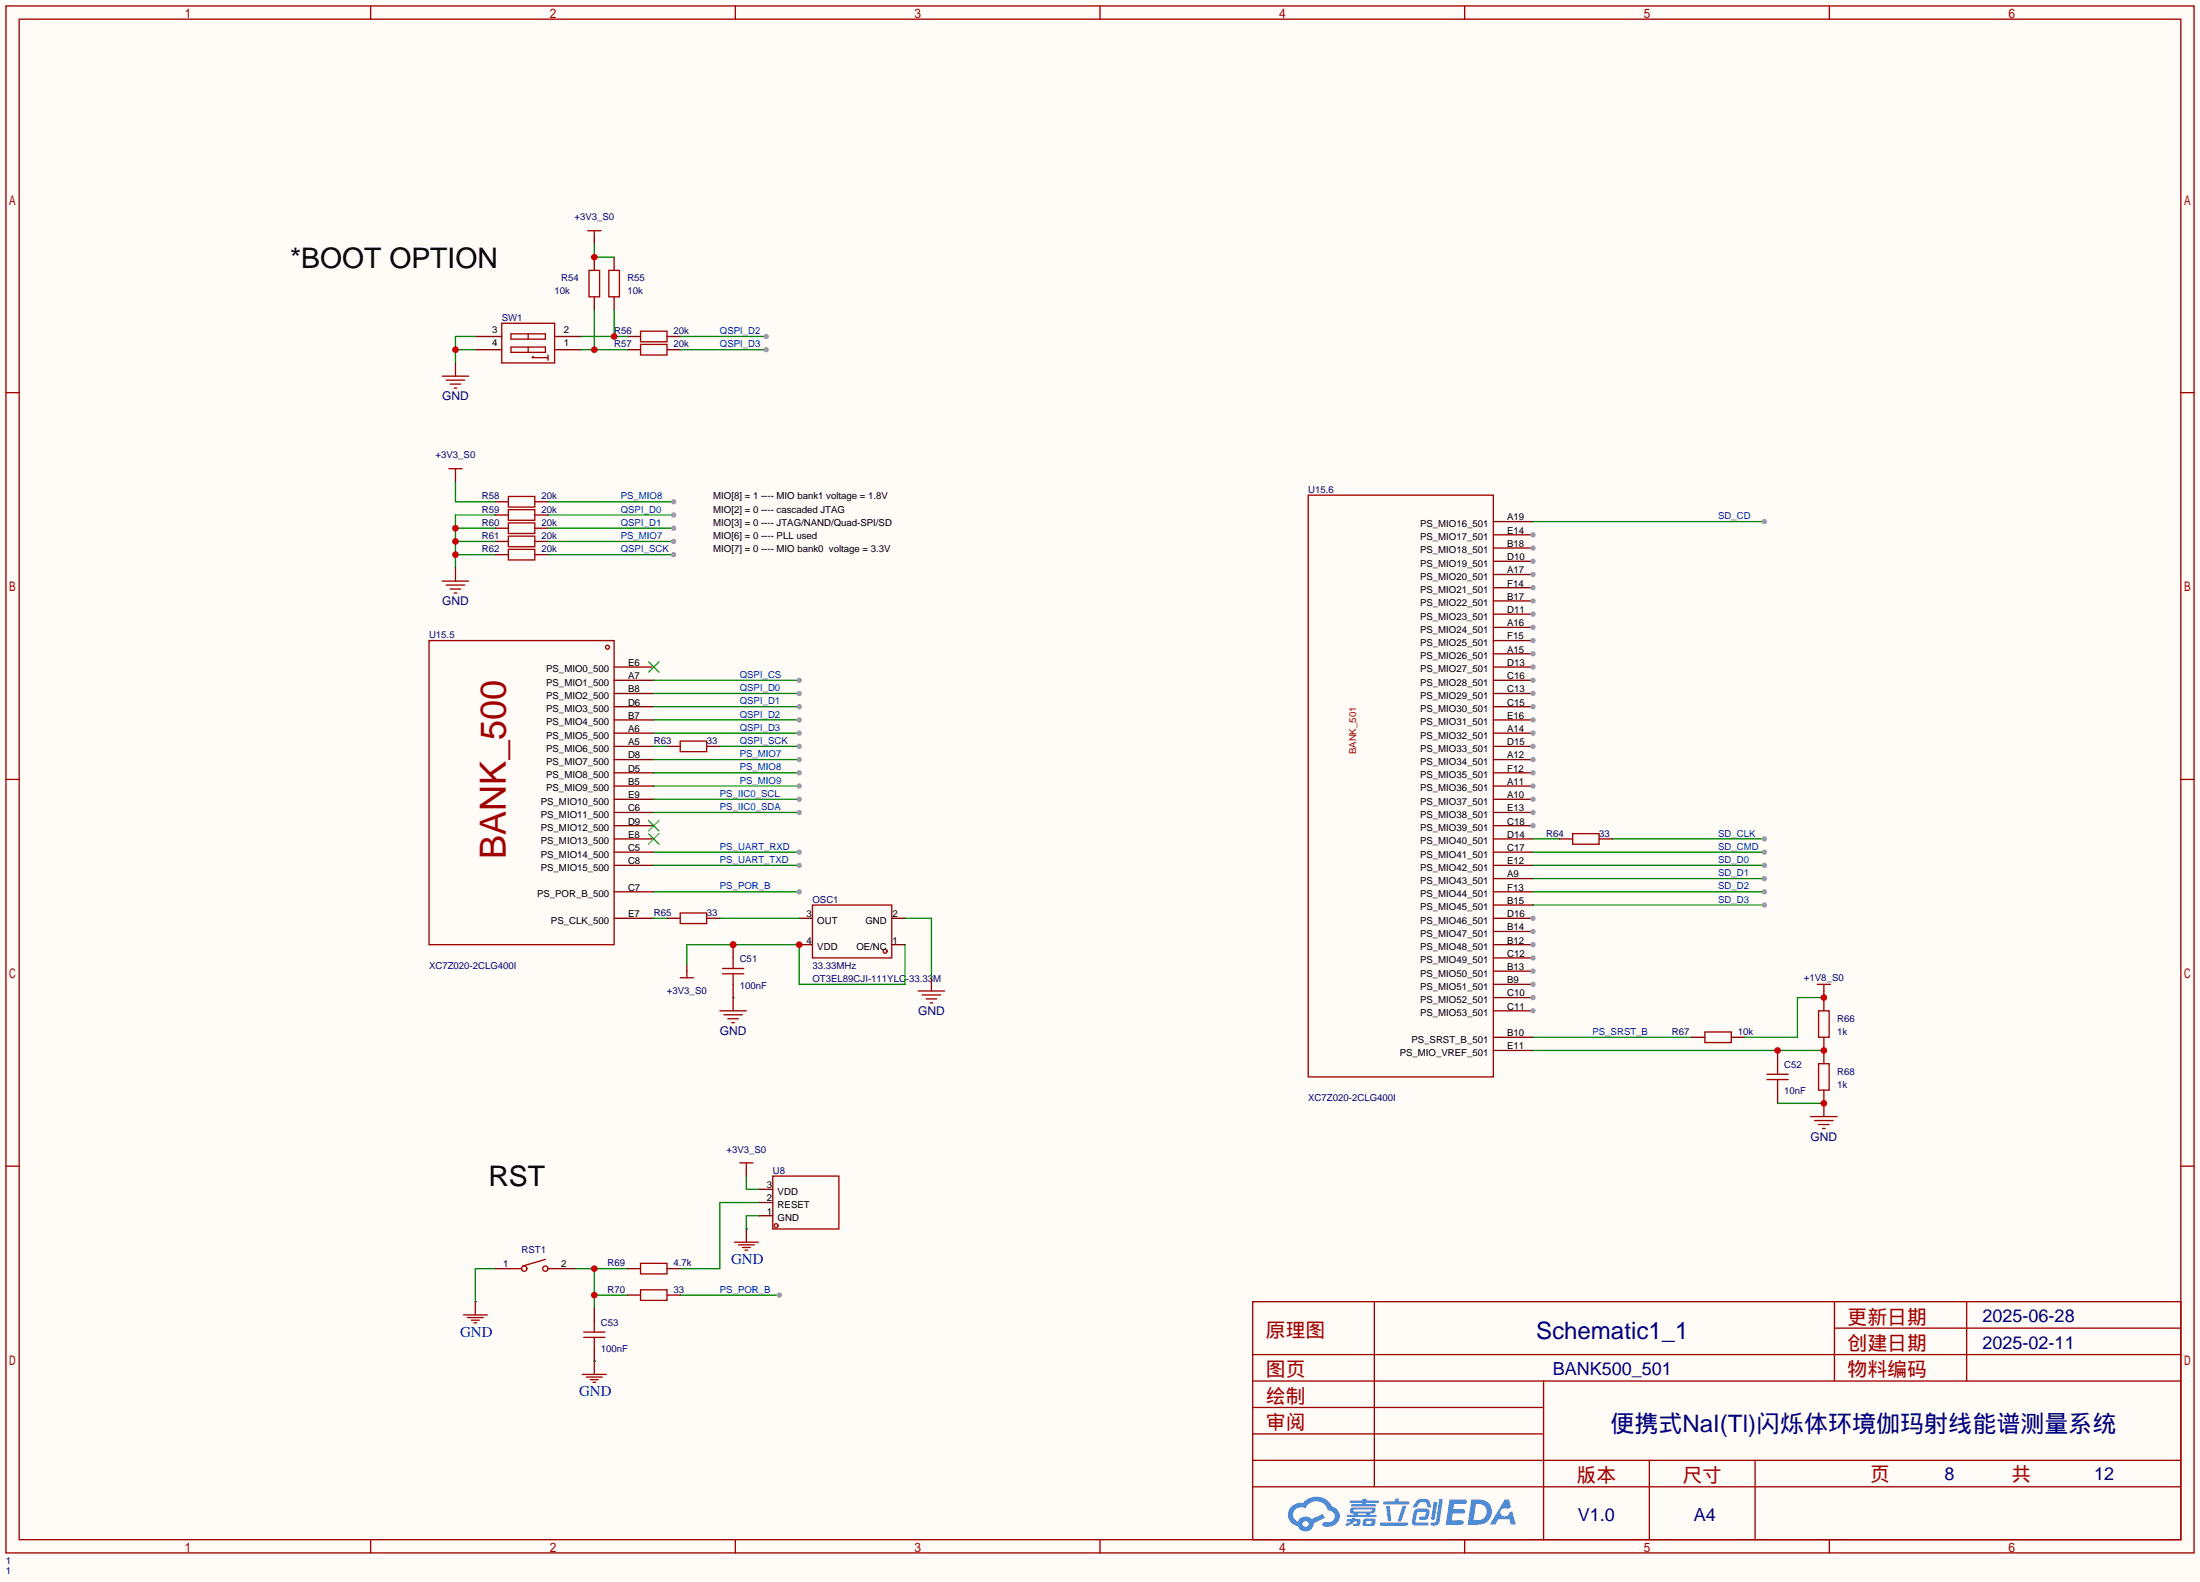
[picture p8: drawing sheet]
<svg xmlns="http://www.w3.org/2000/svg" width="423mm" height="304mm" viewBox="0 0 423 304" stroke-linecap="round" stroke-linejoin="round" font-family="sans-serif">
<path d="M0 0h422.7v303.9h-422.7z" fill="#fffcf7"/>
<g fill="none" stroke="#a10000" stroke-width=".25">
<path d="M1.1 1.1h420.4v297.2h-420.4zM3.7 3.7h415.3v292.1h-415.3zM71.2 1.1v2.6M141.3 1.1v2.6M211.3 1.1v2.6M281.4 1.1v2.6M351.5 1.1v2.6M1.1 75.4h2.6M419 75.4h2.5M1.1 149.7h2.6M419 149.7h2.5M1.1 224h2.6"/>
<path d="M419 224h2.5M240.7 250.1h178.3v45.7h-178.3zM264 250.1v35.5M352.4 250.1v15.2M352.4 255.1h66.6M377.8 250.1v15.2M240.7 270.4h55.8M240.7 265.3h178.3M240.7 275.5h55.8M240.7 260.2h178.3M296.5 265.3v30.5M71.2 295.8v2.5"/>
<path d="M141.3 295.8v2.5M211.3 295.8v2.5M240.7 285.6h178.3M240.7 280.5h178.3M281.4 295.8v2.5M316.9 280.5v15.3M337.2 280.5v15.3M351.5 295.8v2.5"/>
</g>
<g fill="#5487ff">
<path d="M278.5 288h2.1a.97 .97 0 0 1 1.3 .5 .53 .53 0 0 1-.7 .4h-1.8l-.2 1h1.9a.43 .43 0 0 1 .4 .5 .43 .43 0 0 1-.5 .4h-1.9l-.2 1.3h1.7a.45 .45 0 0 1 .6 .1 .45 .45 0 0 1-.2 .6l-3.3 .1z"/>
<path d="M289.1 288.1h.8l.4 1.4-.7 .4a.82 .82 0 0 0-1.2 .1 .82 .82 0 0 0 .1 1.1 .82 .82 0 0 0 1.1 0l.3-.5 .6-.3 .7 2.6h-1l-.2-1.1h-2.1l-.6 1.1h-1.1z"/>
<path d="M275.4 288.5h.8l-.5 3.2a.36 .36 0 0 1-.4 .3 .36 .36 0 0 1-.4-.3z"/>
<path d="M276.5 288h.7l-.6 4.3a1.13 1.13 0 0 1-1.8 .6l.2-.4 .7-.1 .2-.2z"/>
<path d="M272.2 288.3l.6-.3h1a.77 .77 0 0 1 .9 .5l.3 .9-.2 .2h-.5l-.3-.9-.2-.1h-1l-.7 1h-.6l-.1-.2z"/>
<path d="M271.8 290.2l.5-.4h1.7a.66 .66 0 0 1 .6 1l-.1 .4a.81 .81 0 0 1-.9 .8h-.7a.32 .32 0 0 1-.3-.4 .32 .32 0 0 1 .4-.3h.7l.2-.8h-1.6l-.3 1.9 2.1 .1a.32 .32 0 0 1 .3 .3 .32 .32 0 0 1-.3 .3h-2.3l-.5-.3-.1-.5z"/>
<path d="M265.2 292.4h5a.33 .33 0 0 1 .3 .4 .33 .33 0 0 1-.3 .3h-4.9l-.2-.2z"/>
<path d="M269.5 289.3h.7l-.6 2a1.04 1.04 0 0 1-.7 1l-.4-.3z"/>
<path d="M266.3 289.3h.7l.3 2.6a.34 .34 0 0 1-.3 .3 .34 .34 0 0 1-.4-.2z"/>
<path d="M265.8 288.4h2.2l.2-.6h.6l-.1 .6h1.8a.32 .32 0 0 1 .3 .3 .32 .32 0 0 1-.4 .3h-4.5l-.2-.1z"/>
<path d="M258.8 291.8h.9l.1-.2h.7l-.1 .2 .9 .1a.82 .82 0 0 1-.6 1.3h-.8v-.5l.8-.1v-.3h-.5l-.5 .4-1 .5-.2-.5 1-.4h-.8z"/>
<path d="M259.3 288.3h2.5v-.4h.8l-.1 .4h2.2l.2 .2-.2 .2h-2.3v.3h1.8l.2 .2-.2 .2h-4.5l-.2-.2 .1-.2h2l.1-.3h-2.3l-.1-.1z"/>
<path d="M282.7 288l-.8 4.9h1.7a2.47 2.47 0 0 0 2.9-1.7 2.47 2.47 0 0 0-1.4-3zM283.6 288.9a1.61 1.61 0 0 1 2 1.4 1.61 1.61 0 0 1-1.8 1.8h-.7z"/>
<path d="M259.5 289.8a.55 .55 0 0 0-.2 .7 .55 .55 0 0 0 .7 .2l.1 .3h-1.3v.4h5.5l.2-.1-.2-.3h-1.2l.2-.3a.7 .7 0 0 0 .8-.2 .7 .7 0 0 0 0-.9h-4.2zM260.1 290h3.3l.2 .1-.2 .3h-3.3l-.1-.2zM260.8 290.7h1.7l-.2 .3h-1.4z"/>
<path d="M262 291.9a1.05 1.05 0 0 0-.1 1.2 2.91 2.91 0 0 0 2.2-.1 .98 .98 0 0 0 0-1.2l-1.6-.1zM262.6 292.2h.8h.1v.3l-.2 .2h-.8z"/>
<path d="M248.2 289.4a2.23 2.23 0 0 0-.7 2.3 2.23 2.23 0 0 0 1.8 1.5 1.58 1.58 0 0 0 1.8 1 1.58 1.58 0 0 0 1.3-1.6l2.2-1-.5-.8-2.1 1a1.65 1.65 0 0 0-2.7 .5 1.45 1.45 0 0 1-.7-2 1.45 1.45 0 0 1 2-.6l.2 .1a2.3 2.3 0 0 1 2.3-1.4 2.3 2.3 0 0 1 2.1 1.8 1.12 1.12 0 0 1 1.2 1 1.12 1.12 0 0 1-1.1 1.2h-.7a.45 .45 0 0 0-.6 .4 .45 .45 0 0 0 .5 .5 2.21 2.21 0 0 0 2.2-.6 2.21 2.21 0 0 0 .5-2.2 2.13 2.13 0 0 0-1.3-1.1 3.3 3.3 0 0 0-5.6-.7l-1.1 .1zM250.3 292.8a.57 .57 0 0 1 1.1 0 .57 .57 0 0 1-1.1 0z"/>
</g>
<g fill="none" stroke="#870000" stroke-width=".25">
<path d="M286.9 102.7h7.6M118 138.3h7.6M118 135.8h7.6M118 133.2h7.6M118 130.7h7.6M118 128.1h7.6M118 158.6h7.6M118 156.1h7.6M118 153.5h7.6M118 151h7.6M118 148.5h7.6M118 145.9h7.6"/>
<path d="M118 143.4h7.6M118 140.8h7.6M118 176.4h7.6M118 171.3h7.6M118 166.2h7.6M118 163.7h7.6M118 161.2h7.6M286.9 201.8h7.6"/>
</g>
<path d="M124.6 127.1l2 2.1M126.6 127.1l-2 2.1M124.6 157.6l2 2M126.6 157.6l-2 2M124.6 160.1l2 2.1M126.6 160.1l-2 2.1" fill="none" stroke="#3c3" stroke-width=".25"/>
<g fill="none" stroke="#a10000" stroke-width=".25">
<path d="M82.4 123.1h35.6v58.4h-35.6z"/>
<circle cx="116.7" cy="124.3" r=".38"/>
</g>
<circle cx="294.5" cy="102.7" r=".51" fill="#999"/>
<path d="M286.9 107.8h7.6" fill="none" stroke="#870000" stroke-width=".25"/>
<circle cx="294.5" cy="107.8" r=".51" fill="#999"/>
<path d="M286.9 112.9h7.6" fill="none" stroke="#870000" stroke-width=".25"/>
<circle cx="294.5" cy="112.9" r=".51" fill="#999"/>
<path d="M286.9 118h7.6" fill="none" stroke="#870000" stroke-width=".25"/>
<circle cx="294.5" cy="118" r=".51" fill="#999"/>
<path d="M286.9 123.1h7.6" fill="none" stroke="#870000" stroke-width=".25"/>
<circle cx="294.5" cy="123.1" r=".51" fill="#999"/>
<path d="M286.9 128.1h7.6" fill="none" stroke="#870000" stroke-width=".25"/>
<circle cx="294.5" cy="128.1" r=".51" fill="#999"/>
<path d="M286.9 133.2h7.6" fill="none" stroke="#870000" stroke-width=".25"/>
<circle cx="294.5" cy="133.2" r=".51" fill="#999"/>
<path d="M286.9 138.3h7.6" fill="none" stroke="#870000" stroke-width=".25"/>
<circle cx="294.5" cy="138.3" r=".51" fill="#999"/>
<path d="M286.9 143.4h7.6" fill="none" stroke="#870000" stroke-width=".25"/>
<circle cx="294.5" cy="143.4" r=".51" fill="#999"/>
<path d="M286.9 148.5h7.6" fill="none" stroke="#870000" stroke-width=".25"/>
<circle cx="294.5" cy="148.5" r=".51" fill="#999"/>
<path d="M286.9 156.1h7.6" fill="none" stroke="#870000" stroke-width=".25"/>
<circle cx="294.5" cy="156.1" r=".51" fill="#999"/>
<path d="M286.9 161.2h7.6M286.9 166.2h7.6M286.9 171.3h7.6M286.9 176.4h7.6" fill="none" stroke="#870000" stroke-width=".25"/>
<circle cx="294.5" cy="176.4" r=".51" fill="#999"/>
<path d="M286.9 181.5h7.6" fill="none" stroke="#870000" stroke-width=".25"/>
<circle cx="294.5" cy="181.5" r=".51" fill="#999"/>
<path d="M286.9 186.6h7.6" fill="none" stroke="#870000" stroke-width=".25"/>
<circle cx="294.5" cy="186.6" r=".51" fill="#999"/>
<path d="M286.9 191.6h7.6" fill="none" stroke="#870000" stroke-width=".25"/>
<circle cx="294.5" cy="191.6" r=".51" fill="#999"/>
<path d="M286.9 100.2h7.6M286.9 105.3h7.6M286.9 199.3h7.6" fill="none" stroke="#870000" stroke-width=".25"/>
<circle cx="294.5" cy="105.3" r=".51" fill="#999"/>
<path d="M286.9 110.4h7.6" fill="none" stroke="#870000" stroke-width=".25"/>
<circle cx="294.5" cy="110.4" r=".51" fill="#999"/>
<path d="M286.9 115.4h7.6" fill="none" stroke="#870000" stroke-width=".25"/>
<circle cx="294.5" cy="115.4" r=".51" fill="#999"/>
<path d="M286.9 120.5h7.6" fill="none" stroke="#870000" stroke-width=".25"/>
<circle cx="294.5" cy="120.5" r=".51" fill="#999"/>
<path d="M286.9 125.6h7.6" fill="none" stroke="#870000" stroke-width=".25"/>
<circle cx="294.5" cy="125.6" r=".51" fill="#999"/>
<path d="M286.9 130.7h7.6" fill="none" stroke="#870000" stroke-width=".25"/>
<circle cx="294.5" cy="130.7" r=".51" fill="#999"/>
<path d="M286.9 135.8h7.6" fill="none" stroke="#870000" stroke-width=".25"/>
<circle cx="294.5" cy="135.8" r=".51" fill="#999"/>
<path d="M286.9 140.8h7.6" fill="none" stroke="#870000" stroke-width=".25"/>
<circle cx="294.5" cy="140.8" r=".51" fill="#999"/>
<path d="M286.9 145.9h7.6" fill="none" stroke="#870000" stroke-width=".25"/>
<circle cx="294.5" cy="145.9" r=".51" fill="#999"/>
<path d="M286.9 151h7.6" fill="none" stroke="#870000" stroke-width=".25"/>
<circle cx="294.5" cy="151" r=".51" fill="#999"/>
<path d="M286.9 153.5h7.6" fill="none" stroke="#870000" stroke-width=".25"/>
<circle cx="294.5" cy="153.5" r=".51" fill="#999"/>
<path d="M286.9 158.6h7.6" fill="none" stroke="#870000" stroke-width=".25"/>
<circle cx="294.5" cy="158.6" r=".51" fill="#999"/>
<path d="M286.9 163.7h7.6M286.9 168.8h7.6M286.9 173.9h7.6M286.9 178.9h7.6" fill="none" stroke="#870000" stroke-width=".25"/>
<circle cx="294.5" cy="178.9" r=".51" fill="#999"/>
<path d="M286.9 184h7.6" fill="none" stroke="#870000" stroke-width=".25"/>
<circle cx="294.5" cy="184" r=".51" fill="#999"/>
<path d="M286.9 189.1h7.6" fill="none" stroke="#870000" stroke-width=".25"/>
<circle cx="294.5" cy="189.1" r=".51" fill="#999"/>
<path d="M286.9 194.2h7.6" fill="none" stroke="#870000" stroke-width=".25"/>
<circle cx="294.5" cy="194.2" r=".51" fill="#999"/>
<path d="M251.3 95.1h35.6v111.8h-35.6z" fill="none" stroke="#a10000" stroke-width=".25"/>
<path d="M125.6 130.7h27.9" fill="none" stroke="#008700" stroke-width=".25"/>
<circle cx="153.5" cy="130.7" r=".51" fill="#999"/>
<path d="M125.6 133.2h27.9" fill="none" stroke="#008700" stroke-width=".25"/>
<circle cx="153.5" cy="133.2" r=".51" fill="#999"/>
<path d="M125.6 135.8h27.9" fill="none" stroke="#008700" stroke-width=".25"/>
<circle cx="153.5" cy="135.8" r=".51" fill="#999"/>
<path d="M125.6 138.3h27.9" fill="none" stroke="#008700" stroke-width=".25"/>
<circle cx="153.5" cy="138.3" r=".51" fill="#999"/>
<path d="M125.6 140.8h27.9" fill="none" stroke="#008700" stroke-width=".25"/>
<circle cx="153.5" cy="140.8" r=".51" fill="#999"/>
<path d="M125.6 145.9h27.9" fill="none" stroke="#008700" stroke-width=".25"/>
<circle cx="153.5" cy="145.9" r=".51" fill="#999"/>
<path d="M125.6 148.5h27.9" fill="none" stroke="#008700" stroke-width=".25"/>
<circle cx="153.5" cy="148.5" r=".51" fill="#999"/>
<path d="M125.6 151h27.9" fill="none" stroke="#008700" stroke-width=".25"/>
<circle cx="153.5" cy="151" r=".51" fill="#999"/>
<path d="M125.6 153.5h27.9" fill="none" stroke="#008700" stroke-width=".25"/>
<circle cx="153.5" cy="153.5" r=".51" fill="#999"/>
<path d="M125.6 156.1h27.9" fill="none" stroke="#008700" stroke-width=".25"/>
<circle cx="153.5" cy="156.1" r=".51" fill="#999"/>
<path d="M125.6 163.7h27.9" fill="none" stroke="#008700" stroke-width=".25"/>
<circle cx="153.5" cy="163.7" r=".51" fill="#999"/>
<path d="M125.6 166.2h27.9" fill="none" stroke="#008700" stroke-width=".25"/>
<circle cx="153.5" cy="166.2" r=".51" fill="#999"/>
<path d="M125.6 171.3h27.9" fill="none" stroke="#008700" stroke-width=".25"/>
<circle cx="153.5" cy="171.3" r=".51" fill="#999"/>
<path d="M128.1 143.4h2.6M135.8 143.4h2.5" fill="none" stroke="#870000" stroke-width=".25"/>
<path d="M130.7 142.4h5.1v2h-5.1z" fill="none" stroke="#a10000" stroke-width=".25"/>
<path d="M125.6 143.4h2.5M138.3 143.4h15.2" fill="none" stroke="#008700" stroke-width=".25"/>
<circle cx="153.5" cy="143.4" r=".51" fill="#999"/>
<g fill="none" stroke="#a10000" stroke-width=".25">
<path d="M130.7 175.4h5.1v2h-5.1zM156.1 173.9h15.2v10.1h-15.2zM130.7 187.8h2.5M132 186.6v1.2M176.4 190.4h5.1M177.2 191.1h3.5M177.9 191.9h2.1M178.7 192.7h.5"/>
<circle cx="170.1" cy="182.8" r=".38"/>
</g>
<path d="M128.1 176.4h2.6M135.8 176.4h2.5M153.5 176.4h2.6M171.3 176.4h2.6M132 185.3v1.3M153.5 181.5h2.6M171.3 181.5h2.6M178.9 187.8v2.6" fill="none" stroke="#870000" stroke-width=".25"/>
<path d="M125.6 176.4h2.5M173.9 176.4h5v11.4M173.9 181.5v7.6h-20.4v-7.6h-21.5v3.8" fill="none" stroke="#008700" stroke-width=".25"/>
<g fill="#c00">
<circle cx="153.5" cy="181.5" r=".63"/>
<circle cx="140.8" cy="181.5" r=".63"/>
</g>
<path d="M95.1 96.4h2.6M95.1 98.9h2.6M102.7 96.4h2.6M102.7 98.9h2.6M95.1 101.5h2.6M95.1 104h2.6M102.7 101.5h2.6M102.7 104h2.6M140.8 191.6v2.6" fill="none" stroke="#870000" stroke-width=".25"/>
<path d="M97.7 95.4h5v2h-5zM97.7 97.9h5v2h-5zM97.7 100.5h5v2h-5zM97.7 103h5v2h-5zM138.3 194.2h5.1M139.1 194.9h3.5M139.8 195.7h2.1M140.6 196.5h.5" fill="none" stroke="#a10000" stroke-width=".25"/>
<path d="M105.3 96.4h24.1M140.8 191.6h.1" fill="none" stroke="#008700" stroke-width=".25"/>
<circle cx="129.4" cy="96.4" r=".51" fill="#999"/>
<path d="M105.3 98.9h24.1" fill="none" stroke="#008700" stroke-width=".25"/>
<circle cx="129.4" cy="98.9" r=".51" fill="#999"/>
<path d="M105.3 101.5h24.1" fill="none" stroke="#008700" stroke-width=".25"/>
<circle cx="129.4" cy="101.5" r=".51" fill="#999"/>
<path d="M105.3 104h24.1" fill="none" stroke="#008700" stroke-width=".25"/>
<circle cx="129.4" cy="104" r=".51" fill="#999"/>
<path d="M87.5 91.3v1.3" fill="none" stroke="#870000" stroke-width=".25"/>
<path d="M86.2 90h2.6M87.5 90v1.3" fill="none" stroke="#a10000" stroke-width=".25"/>
<path d="M87.5 92.6v3.8h7.6M95.1 98.9h-7.6v10.2M87.5 104h7.6M87.5 101.5h7.6M87.5 106.6h7.6" fill="none" stroke="#008700" stroke-width=".25"/>
<g fill="#c00">
<circle cx="87.5" cy="104" r=".63"/>
<circle cx="87.5" cy="101.5" r=".63"/>
<circle cx="87.5" cy="106.6" r=".63"/>
</g>
<path d="M87.5 109.1v2.5M95.1 106.6h2.6M102.7 106.6h2.6" fill="none" stroke="#870000" stroke-width=".25"/>
<path d="M85 111.6h5M85.7 112.4h3.6M86.5 113.2h2M87.2 113.9h.6M97.7 105.5h5v2.1h-5z" fill="none" stroke="#a10000" stroke-width=".25"/>
<path d="M105.3 106.6h24.1" fill="none" stroke="#008700" stroke-width=".25"/>
<circle cx="129.4" cy="106.6" r=".51" fill="#999"/>
<path d="M294.5 201.8h55.9" fill="none" stroke="#008700" stroke-width=".25"/>
<path d="M350.4 191.6v2.6M350.4 199.3v5" fill="none" stroke="#870000" stroke-width=".25"/>
<path d="M349.4 194.2h2v5.1h-2z" fill="none" stroke="#a10000" stroke-width=".25"/>
<circle cx="350.4" cy="201.8" r=".63" fill="#c00"/>
<path d="M341.5 201.8v2.5M341.5 209.4v2.6M350.4 209.4v2.6" fill="none" stroke="#870000" stroke-width=".25"/>
<path d="M339.5 207.4h4M339.5 206.4h4M341.5 204.3v2.1M349.4 204.3h2v5.1h-2z" fill="none" stroke="#a10000" stroke-width=".25"/>
<circle cx="341.5" cy="201.8" r=".63" fill="#c00"/>
<path d="M341.5 207.4v2" fill="none" stroke="#a10000" stroke-width=".25"/>
<path d="M341.5 212h8.9" fill="none" stroke="#008700" stroke-width=".25"/>
<path d="M350.4 212v2.5" fill="none" stroke="#870000" stroke-width=".25"/>
<circle cx="350.4" cy="212" r=".63" fill="#c00"/>
<path d="M327.5 198.2h5.1v2.1h-5.1zM349.1 189.1h2.6M350.4 189.1v1.3M347.9 214.5h5M348.6 215.3h3.6M349.4 216h2M350.1 216.8h.5" fill="none" stroke="#a10000" stroke-width=".25"/>
<path d="M325 199.3h2.5M332.6 199.3h2.6M350.4 190.4v1.2" fill="none" stroke="#870000" stroke-width=".25"/>
<path d="M294.5 199.3h30.5M350.4 191.6h-5.1v7.7h-10.1" fill="none" stroke="#008700" stroke-width=".25"/>
<circle cx="350.4" cy="191.6" r=".63" fill="#c00"/>
<path d="M294.5 163.7h44.5" fill="none" stroke="#008700" stroke-width=".25"/>
<circle cx="339" cy="163.7" r=".51" fill="#999"/>
<path d="M294.5 166.2h44.5" fill="none" stroke="#008700" stroke-width=".25"/>
<circle cx="339" cy="166.2" r=".51" fill="#999"/>
<path d="M294.5 168.8h44.5" fill="none" stroke="#008700" stroke-width=".25"/>
<circle cx="339" cy="168.8" r=".51" fill="#999"/>
<path d="M294.5 171.3h44.5" fill="none" stroke="#008700" stroke-width=".25"/>
<circle cx="339" cy="171.3" r=".51" fill="#999"/>
<path d="M294.5 173.9h44.5" fill="none" stroke="#008700" stroke-width=".25"/>
<circle cx="339" cy="173.9" r=".51" fill="#999"/>
<path d="M309.8 161.2h29.2" fill="none" stroke="#008700" stroke-width=".25"/>
<circle cx="339" cy="161.2" r=".51" fill="#999"/>
<path d="M114.2 59.6v7.6M111.6 67.2h8.9M294.5 161.2h5.1" fill="none" stroke="#008700" stroke-width=".25"/>
<g fill="none" stroke="#870000" stroke-width=".25">
<path d="M114.2 49.4v2.5M114.2 57v2.6M118 49.4v2.5M118 57v2.6M91.3 67.2h5.1M91.3 64.6h5.1M106.6 67.2h5M106.6 64.6h5M120.5 67.2h2.6M120.5 64.6h2.6M128.1 67.2h2.6M128.1 64.6h2.6"/>
<path d="M299.6 161.2h2.5M307.2 161.2h2.6"/>
</g>
<path d="M113.2 51.9h2v5.1h-2zM117 51.9h2v5.1h-2zM96.4 62.1h10.2v7.6h-10.2zM98.2 66.7h6.6v1h-6.6zM98.2 64.1h6.6v1.1h-6.6zM101.5 64.1v1.1M101.5 66.7v1M102.5 68.5l-.3 .2h3.1M105.3 68.2v1M123.1 63.6h5v2.1h-5zM123.1 66.2h5v2h-5zM302.1 160.1h5.1v2.1h-5.1z" fill="none" stroke="#a10000" stroke-width=".25"/>
<circle cx="114.2" cy="67.2" r=".63" fill="#c00"/>
<path d="M118 59.6v5M111.6 64.6h8.9" fill="none" stroke="#008700" stroke-width=".25"/>
<circle cx="118" cy="64.6" r=".63" fill="#c00"/>
<path d="M114.2 45.6v1.3" fill="none" stroke="#870000" stroke-width=".25"/>
<path d="M112.9 44.3h2.5M114.2 44.3v1.3" fill="none" stroke="#a10000" stroke-width=".25"/>
<path d="M114.2 46.9v2.5h3.8" fill="none" stroke="#008700" stroke-width=".25"/>
<circle cx="114.2" cy="49.4" r=".63" fill="#c00"/>
<path d="M130.7 64.6h16.5" fill="none" stroke="#008700" stroke-width=".25"/>
<circle cx="147.2" cy="64.6" r=".51" fill="#999"/>
<path d="M130.7 67.2h16.5" fill="none" stroke="#008700" stroke-width=".25"/>
<circle cx="147.2" cy="67.2" r=".51" fill="#999"/>
<path d="M87.5 69.7v2.6" fill="none" stroke="#870000" stroke-width=".25"/>
<path d="M85 72.3h5M85.7 73h3.6M86.5 73.8h2M87.2 74.5h.6" fill="none" stroke="#a10000" stroke-width=".25"/>
<path d="M87.5 67.2h3.8M91.3 64.6h-3.8v5.1" fill="none" stroke="#008700" stroke-width=".25"/>
<circle cx="87.5" cy="67.2" r=".63" fill="#c00"/>
<path d="M143.4 236.1h.1M91.3 250.1h.1M114.2 261.5h.1" fill="none" stroke="#00f" stroke-width=".25"/>
<g fill="none" stroke="#a10000" stroke-width=".25">
<path d="M141.1 238.6h4.6M141.9 239.1h3M142.6 239.6h1.5M143.4 236.1v2.5M89 252.6h4.6M89.8 253.1h3M90.6 253.6h1.5M91.1 254.1h.5M91.3 250.1v2.5M143.1 240.2h.5M111.9 264h4.6M112.6 264.5h3.1"/>
<path d="M113.4 265h1.5M113.9 265.6h.5M114.2 261.5v2.5"/>
</g>
<path d="M143.4 225.9v2.6h2.5M145.9 231h-7.6v12.7h-7.6M145.9 233.6h-2.5v2.5M95.1 243.7h-3.8v6.4M130.7 248.8h19" fill="none" stroke="#008700" stroke-width=".25"/>
<circle cx="149.7" cy="248.8" r=".51" fill="#999"/>
<path d="M110.4 243.7h10.1M114.2 243.7v7.6M114.2 248.8h6.3" fill="none" stroke="#008700" stroke-width=".25"/>
<g fill="#c00">
<circle cx="114.2" cy="248.8" r=".63"/>
<circle cx="114.2" cy="243.7" r=".63"/>
</g>
<path d="M140.8 181.5v2.5M140.8 189.1v2.5M143.4 224.7v1.2" fill="none" stroke="#870000" stroke-width=".25"/>
<path d="M142.1 223.4h2.6M143.4 223.4v1.3" fill="none" stroke="#a10000" stroke-width=".25"/>
<circle cx="140.8" cy="181.5" r=".63" fill="#c00"/>
<g fill="none" stroke="#a10000" stroke-width=".25">
<path d="M138.8 187.1h4.1M138.8 186.1h4.1M140.8 184v2.1M140.8 187.1v2M148.5 225.9h12.7v10.2h-12.7zM97.7 243.7h2.5M104.8 241.9l-4.3 1.3M105.3 243.7h2.5M112.1 256.9h4.1M112.1 255.9h4.1M114.2 253.9v2M114.2 256.9v2.1"/>
<path d="M123.1 247.8h5v2h-5zM123.1 242.7h5v2h-5z"/>
<circle cx="149.1" cy="235.5" r=".38"/>
<circle cx="100.7" cy="243.7" r=".51"/>
<circle cx="104.8" cy="243.7" r=".51"/>
</g>
<path d="M145.9 233.6h2.6M145.9 231h2.6M145.9 228.5h2.6M95.1 243.7h2.6M107.8 243.7h2.6M114.2 251.3v2.6M114.2 259v2.5M120.5 248.8h2.6M120.5 243.7h2.6M128.1 248.8h2.6M128.1 243.7h2.6" fill="none" stroke="#870000" stroke-width=".25"/>
<path d="M294.5 100.2h44.5M114.2 261.5h.1" fill="none" stroke="#008700" stroke-width=".25"/>
<circle cx="339" cy="100.2" r=".51" fill="#999"/>
<path d="M138.3 176.4h15.2" fill="none" stroke="#008700" stroke-width=".25"/>
<text font-size="6.9" fill="#a00000" x="97.2" y="165" transform="rotate(-90 97.2 165)">BANK_500</text>
<g font-size="5.4">
<text x="55.8" y="51.4">*BOOT OPTION</text>
<text x="93.9" y="227.9">RST</text>
</g>
<g font-size="4.6" fill="#000080">
<text x="295.1" y="257.2">Schematic1_1</text>
<text x="309.4" y="275">便携式NaI(Tl)闪烁体环境伽玛射线能谱测量系统</text>
</g>
<g font-size="3.8" fill="#a00000">
<text x="243.2" y="256.8">原理图</text>
<text x="355" y="254.3">更新日期</text>
<text x="355" y="259.3">创建日期</text>
<text x="243.2" y="269.5">绘制</text>
<text x="243.2" y="264.4">图页</text>
<text x="355" y="264.4">物料编码</text>
<text x="243.2" y="274.6">审阅</text>
<text x="302.9" y="284.7">版本</text>
<text x="323.2" y="284.7">尺寸</text>
<text x="359.3" y="284.5">页</text>
<text x="386.5" y="284.5">共</text>
</g>
<g font-size="3.5" fill="#000080">
<text x="380.9" y="254">2025-06-28</text>
<text x="380.9" y="259.1">2025-02-11</text>
<text x="298.3" y="264.2">BANK500_501</text>
<text x="373.6" y="284.3">8</text>
<text x="402.3" y="284.3">12</text>
<text x="303.1" y="292.1">V1.0</text>
<text x="325.4" y="292.1">A4</text>
</g>
<g font-size="2.9" fill="#00f">
<text x="140.5" y="242.9">GND</text>
<text x="88.4" y="256.8">GND</text>
<text x="111.2" y="268.3">GND</text>
</g>
<g font-size="2.3" fill="#000080">
<text x="84.9" y="76.9">GND</text>
<text x="84.9" y="116.3">GND</text>
<text x="176.4" y="195">GND</text>
<text x="138.3" y="198.8">GND</text>
<text x="347.8" y="219.1">GND</text>
</g>
<g font-size="1.8" fill="#000080">
<text x="110.3" y="42.3">+3V3_S0</text>
<text x="106.6" y="56.6">10k</text>
<text x="107.8" y="54">R54</text>
<text x="120.5" y="54">R55</text>
<text x="120.5" y="56.6">10k</text>
<text x="96.4" y="61.6">SW1</text>
<text x="118" y="64.2">R56</text>
<text x="129.4" y="64.2">20k</text>
<text x="118" y="66.7">R57</text>
<text x="129.4" y="66.7">20k</text>
<text x="83.7" y="88.1">+3V3_S0</text>
<text x="92.6" y="95.9">R58</text>
<text x="104" y="95.9">20k</text>
<text x="251.3" y="94.7">U15.6</text>
<text x="92.6" y="98.5">R59</text>
<text x="92.6" y="101">R60</text>
<text x="104" y="98.5">20k</text>
<text x="104" y="101">20k</text>
<text x="92.6" y="103.6">R61</text>
<text x="92.6" y="106.1">R62</text>
<text x="104" y="103.6">20k</text>
<text x="104" y="106.1">20k</text>
<text x="82.4" y="122.6">U15.5</text>
<text x="125.6" y="142.9">R63</text>
<text x="135.8" y="142.9">33</text>
<text x="297.1" y="160.7">R64</text>
<text x="307.2" y="160.7">33</text>
<text x="156.1" y="173.4">OSC1</text>
<text x="125.6" y="175.9">R65</text>
<text x="135.8" y="175.9">33</text>
<text x="142.1" y="184.8">C51</text>
<text x="82.4" y="186.1">XC7Z020-2CLG400I</text>
<text x="128.1" y="190.9">+3V3_S0</text>
<text x="142.1" y="189.9">100nF</text>
<text x="156.1" y="186.1">33.33MHz</text>
<text x="156.1" y="188.6">OT3EL89CJI-111YLC-33.33M</text>
<text x="346.6" y="188.4">+1V8_S0</text>
<text x="352.9" y="196.3">R66</text>
<text x="321.2" y="198.8">R67</text>
<text x="333.9" y="198.8">10k</text>
<text x="352.9" y="198.8">1k</text>
<text x="342.8" y="205.2">C52</text>
<text x="352.9" y="206.4">R68</text>
<text x="352.9" y="209">1k</text>
<text x="251.3" y="211.5">XC7Z020-2CLG400I</text>
<text x="342.8" y="210.2">10nF</text>
<text x="139.6" y="221.4">+3V3_S0</text>
<text x="148.5" y="225.5">U8</text>
<text x="100.2" y="240.7">RST1</text>
<text x="116.7" y="243.3">R69</text>
<text x="129.4" y="243.3">4.7k</text>
<text x="116.7" y="248.3">R70</text>
<text x="129.4" y="248.3">33</text>
<text x="115.4" y="254.7">C53</text>
<text x="115.4" y="259.8">100nF</text>
<text x="1.1" y="300.4">1</text>
<text x="1.1" y="302.4">1</text>
</g>
<g font-size="1.8">
<text x="94.6" y="63.9">3</text>
<text x="108.3" y="63.9">2</text>
<text x="94.6" y="66.5">4</text>
<text x="108.3" y="66.5">1</text>
<text x="137" y="95.9">MIO[8] = 1 ---- MIO bank1 voltage = 1.8V</text>
<text x="137" y="98.5">MIO[2] = 0 ---- cascaded JTAG</text>
<text x="137" y="101">MIO[3] = 0 ---- JTAG/NAND/Quad-SPI/SD</text>
<text x="272.8" y="101.2">PS_MIO16_501</text>
<text x="289.6" y="100">A19</text>
<text x="137" y="103.6">MIO[6] = 0 ---- PLL used</text>
<text x="137" y="106.1">MIO[7] = 0 ---- MIO bank0 voltage = 3.3V</text>
<text x="272.8" y="103.8">PS_MIO17_501</text>
<text x="272.8" y="106.3">PS_MIO18_501</text>
<text x="289.6" y="102.5">E14</text>
<text x="289.6" y="107.6">D10</text>
<text x="289.6" y="105.1">B18</text>
<text x="272.8" y="108.9">PS_MIO19_501</text>
<text x="272.8" y="113.9">PS_MIO21_501</text>
<text x="272.8" y="111.4">PS_MIO20_501</text>
<text x="289.6" y="112.7">F14</text>
<text x="289.6" y="110.1">A17</text>
<text x="272.8" y="119">PS_MIO23_501</text>
<text x="272.8" y="116.5">PS_MIO22_501</text>
<text x="289.6" y="117.8">D11</text>
<text x="289.6" y="115.2">B17</text>
<text x="272.8" y="124.1">PS_MIO25_501</text>
<text x="272.8" y="121.6">PS_MIO24_501</text>
<text x="289.6" y="122.8">F15</text>
<text x="289.6" y="120.3">A16</text>
<text x="289.6" y="125.4">A15</text>
<text x="104.9" y="131.7">PS_MIO1_500</text>
<text x="104.9" y="129.2">PS_MIO0_500</text>
<text x="120.6" y="130.5">A7</text>
<text x="120.6" y="127.9">E6</text>
<text x="272.8" y="129.2">PS_MIO27_501</text>
<text x="272.8" y="126.6">PS_MIO26_501</text>
<text x="272.8" y="131.7">PS_MIO28_501</text>
<text x="289.6" y="127.9">D13</text>
<text x="289.6" y="130.5">C16</text>
<text x="104.9" y="136.8">PS_MIO3_500</text>
<text x="104.9" y="134.3">PS_MIO2_500</text>
<text x="120.6" y="135.5">D6</text>
<text x="120.6" y="133">B8</text>
<text x="272.8" y="134.3">PS_MIO29_501</text>
<text x="272.8" y="136.8">PS_MIO30_501</text>
<text x="289.6" y="133">C13</text>
<text x="289.6" y="135.5">C15</text>
<text x="104.9" y="141.9">PS_MIO5_500</text>
<text x="104.9" y="139.3">PS_MIO4_500</text>
<text x="120.6" y="143.2">A5</text>
<text x="120.6" y="140.6">A6</text>
<text x="120.6" y="138.1">B7</text>
<text x="272.8" y="139.3">PS_MIO31_501</text>
<text x="272.8" y="141.9">PS_MIO32_501</text>
<text x="289.6" y="138.1">E16</text>
<text x="289.6" y="143.2">D15</text>
<text x="289.6" y="140.6">A14</text>
<text x="104.9" y="149.5">PS_MIO8_500</text>
<text x="104.9" y="147">PS_MIO7_500</text>
<text x="104.9" y="144.4">PS_MIO6_500</text>
<text x="120.6" y="148.2">D5</text>
<text x="120.6" y="145.7">D8</text>
<text x="272.8" y="144.4">PS_MIO33_501</text>
<text x="272.8" y="149.5">PS_MIO35_501</text>
<text x="272.8" y="147">PS_MIO34_501</text>
<text x="289.6" y="148.2">F12</text>
<text x="289.6" y="145.7">A12</text>
<text x="103.9" y="154.6">PS_MIO10_500</text>
<text x="104.9" y="152">PS_MIO9_500</text>
<text x="120.6" y="155.9">C6</text>
<text x="120.6" y="153.3">E9</text>
<text x="120.6" y="150.8">B5</text>
<text x="272.8" y="152">PS_MIO36_501</text>
<text x="272.8" y="154.6">PS_MIO37_501</text>
<text x="289.6" y="155.9">E13</text>
<text x="289.6" y="150.8">A11</text>
<text x="289.6" y="153.3">A10</text>
<text x="103.9" y="159.7">PS_MIO12_500</text>
<text x="103.9" y="157.1">PS_MIO11_500</text>
<text x="120.6" y="160.9">E8</text>
<text x="120.6" y="158.4">D9</text>
<text x="272.8" y="157.1">PS_MIO38_501</text>
<text x="272.8" y="159.7">PS_MIO39_501</text>
<text x="289.6" y="160.9">D14</text>
<text x="289.6" y="158.4">C18</text>
<text x="103.9" y="167.3">PS_MIO15_500</text>
<text x="103.9" y="164.7">PS_MIO14_500</text>
<text x="103.9" y="162.2">PS_MIO13_500</text>
<text x="120.6" y="166">C8</text>
<text x="120.6" y="163.5">C5</text>
<text x="272.8" y="162.2">PS_MIO40_501</text>
<text x="272.8" y="167.3">PS_MIO42_501</text>
<text x="272.8" y="164.7">PS_MIO41_501</text>
<text x="289.6" y="166">E12</text>
<text x="289.6" y="163.5">C17</text>
<text x="103.2" y="172.4">PS_POR_B_500</text>
<text x="120.6" y="171.1">C7</text>
<text x="272.8" y="172.4">PS_MIO44_501</text>
<text x="272.8" y="169.8">PS_MIO43_501</text>
<text x="289.6" y="171.1">F13</text>
<text x="289.6" y="168.6">A9</text>
<text x="289.6" y="173.6">B15</text>
<text x="105.9" y="177.4">PS_CLK_500</text>
<text x="120.6" y="176.2">E7</text>
<text x="154.9" y="176.2">3</text>
<text x="157" y="177.4">OUT</text>
<text x="166.3" y="177.4">GND</text>
<text x="171.4" y="176.2">2</text>
<text x="272.8" y="177.4">PS_MIO46_501</text>
<text x="272.8" y="174.9">PS_MIO45_501</text>
<text x="272.8" y="180">PS_MIO47_501</text>
<text x="289.6" y="176.2">D16</text>
<text x="289.6" y="178.7">B14</text>
<text x="154.9" y="181.3">4</text>
<text x="157" y="182.5">VDD</text>
<text x="164.5" y="182.5">OE/NC</text>
<text x="171.4" y="181.3">1</text>
<text x="272.8" y="182.5">PS_MIO48_501</text>
<text x="272.8" y="185.1">PS_MIO49_501</text>
<text x="289.6" y="181.3">B12</text>
<text x="289.6" y="183.8">C12</text>
<text x="272.8" y="187.6">PS_MIO50_501</text>
<text x="272.8" y="190.1">PS_MIO51_501</text>
<text x="289.6" y="186.3">B13</text>
<text x="289.6" y="191.4">C10</text>
<text x="289.6" y="188.9">B9</text>
<text x="272.8" y="192.7">PS_MIO52_501</text>
<text x="272.8" y="195.2">PS_MIO53_501</text>
<text x="289.6" y="194">C11</text>
<text x="268.9" y="202.8">PS_MIO_VREF_501</text>
<text x="271.2" y="200.3">PS_SRST_B_501</text>
<text x="289.6" y="201.6">E11</text>
<text x="289.6" y="199">B10</text>
<text x="147.3" y="233.3">1</text>
<text x="147.3" y="230.8">2</text>
<text x="147.3" y="228.2">3</text>
<text x="149.4" y="232.1">RESET</text>
<text x="149.4" y="229.5">VDD</text>
<text x="149.4" y="234.6">GND</text>
<text x="96.6" y="243.5">1</text>
<text x="107.8" y="243.5">2</text>
</g>
<g font-size="1.8" fill="#00f">
<text x="138.3" y="64.2">QSPI_D2</text>
<text x="138.3" y="66.7">QSPI_D3</text>
<text x="119.3" y="95.9">PS_MIO8</text>
<text x="119.3" y="98.5">QSPI_D0</text>
<text x="119.3" y="101">QSPI_D1</text>
<text x="330.1" y="99.7">SD_CD</text>
<text x="119.3" y="103.6">PS_MIO7</text>
<text x="119.3" y="106.1">QSPI_SCK</text>
<text x="142.1" y="130.2">QSPI_CS</text>
<text x="142.1" y="132.8">QSPI_D0</text>
<text x="142.1" y="135.3">QSPI_D1</text>
<text x="142.1" y="137.8">QSPI_D2</text>
<text x="142.1" y="140.4">QSPI_D3</text>
<text x="142.1" y="142.9">QSPI_SCK</text>
<text x="142.1" y="145.5">PS_MIO7</text>
<text x="142.1" y="148">PS_MIO8</text>
<text x="138.3" y="153.1">PS_IIC0_SCL</text>
<text x="138.3" y="155.6">PS_IIC0_SDA</text>
<text x="142.1" y="150.5">PS_MIO9</text>
<text x="330.1" y="160.7">SD_CLK</text>
<text x="138.3" y="163.2">PS_UART_RXD</text>
<text x="138.3" y="165.8">PS_UART_TXD</text>
<text x="330.1" y="163.2">SD_CMD</text>
<text x="330.1" y="165.8">SD_D0</text>
<text x="138.3" y="170.9">PS_POR_B</text>
<text x="330.1" y="168.3">SD_D1</text>
<text x="330.1" y="170.9">SD_D2</text>
<text x="330.1" y="173.4">SD_D3</text>
<text x="305.9" y="198.8">PS_SRST_B</text>
<text x="138.3" y="248.3">PS_POR_B</text>
</g>
<text font-size="1.8" fill="#a00000" x="260.5" y="144.9" transform="rotate(-90 260.5 144.9)">BANK_501</text>
</svg>
